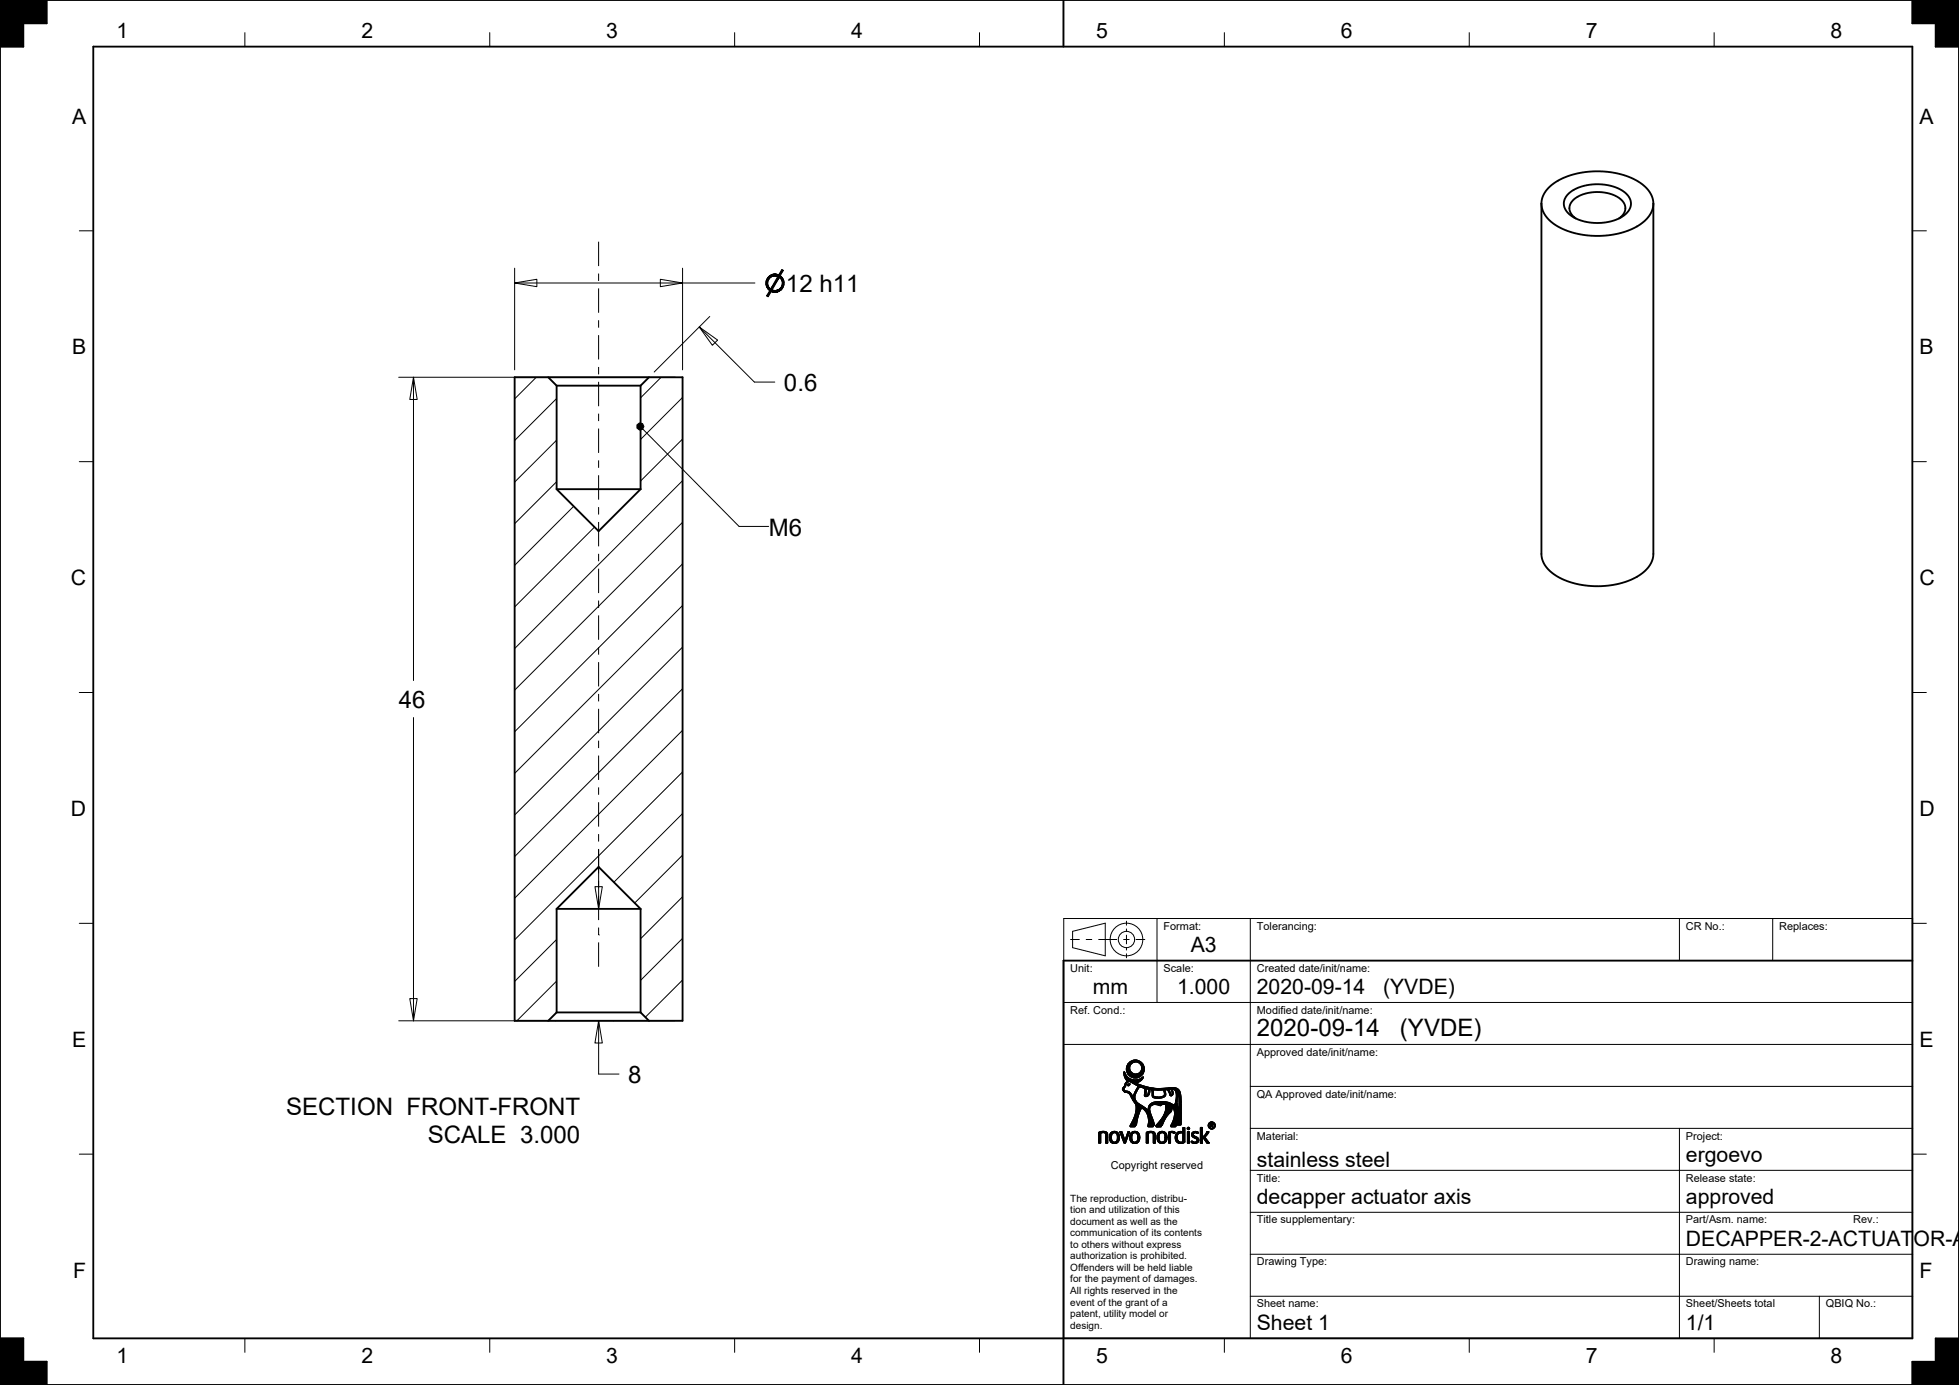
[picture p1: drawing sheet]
<svg xmlns="http://www.w3.org/2000/svg" width="420mm" height="297mm" viewBox="0 0 420 297" stroke-linecap="round" stroke-linejoin="round" font-family="sans-serif">
<g fill="#000">
<path d="M0 0h10v5h-5v5h-5zM410 0h10v10h-5v-5h-5zM136.6 91.1l.5-.4 .7 .1 .3 .7-.3 .6-.7 .1-.5-.4zM240.6 233.5l.4-.1-.1 .2-.2 .1zM241 229.8l.1 .1-.2 .2zM240.7 233.7l.2-.1 .2 .2-.1 .3zM240.9 230.1l.2-.2 .1 .2-.2 .5zM240.7 233.3l.6-.4-.3 .5-.4 .1zM241.2 232.5l.3-.2-.2 .6-.6 .4zM241.2 230.1l.6 .9 .4 .3-.8 .2-.4-.9zM241.6 231.8l.5 .1-.8 .3zM241.3 232.2l.7-.3-.8 .6z"/>
<path d="M241.8 232.5l.2-.1a.2 .2 0 0 1 .3 .1 .2 .2 0 0 1-.2 .3h-.3zM241.1 233.8l.2 .2a1.43 1.43 0 0 1 1.4 .9l-.2 .3a1.39 1.39 0 0 0-1.4-1l-.1-.1zM241.5 229.3l.7-.3 .1 .6-.7 .2zM241.6 228.7l.7-.2-.1 .5-.7 .3zM241.6 229.8l.7-.2 .2 .3-.8 .2zM241.8 228.2l1-.3-.5 .6-.7 .2zM241.7 230.1l.8-.2 .3 .2-1 .2zM241.4 231.5l.8-.2 1.1 .3h1.4a1.7 1.7 0 0 1-2.5 .3l-.6-.1zM242.7 234.9l.2 .2-.4 .1zM242.1 227.8l1.2-.1-1.5 .5zM242.8 227.4l.9-.1zM241.8 230.3l1-.2 .5 .2h1.7a1.93 1.93 0 0 1-3.2 0z"/>
<path d="M243.3 235.4a1.24 1.24 0 0 1 .1 1.2l-.5-.6zM243.4 234.1l.3-.1-.4 1.4-.4 .6-.4-.8 .4-.1zM243 232.3l.9-.1-.2 .1 .2 .1-.4 .3zM243.6 236.1l2.4 1.8-.6 .1-.6-.4-1.3 .7 .1-1-.2-.7zM243 240l1-.7-.3 1.8-1.4 .2zM242.1 227.8a1.93 1.93 0 0 1 2.6 0 1.93 1.93 0 0 1 .3 2.5h-1.3a1.3 1.3 0 0 0 1.1-1.5 1.3 1.3 0 0 0-1.5-1.1zM243.5 232.7l.4-.3 1.4 .5 2.1 .5-2 .1-1.4-.5zM243.8 233.3l.5-.2-.6 .9-.3 .1zM244 233l.4 .1-.6 .2zM243.5 238.3l1.3-.7-.8 1.7-1 .7zM243.9 231.5l1.2-.6-.4 .7zM245.7 234.4l-.1 .4-.2 .1z"/>
<path d="M245.7 233.8v.6l-.4 .4 .1-.5zM245.5 233.8l.2-.2-.3 .7zM245.4 233.5h.4l-.3 .3zM245.4 234.9h.4zM245.4 234.9h.9l-.7 .3zM245.4 233.5h.4zM245.4 238a1.06 1.06 0 0 1 1.1 .2l1 2.9-1.4 .2a3.6 3.6 0 0 0-.7-3.3zM246.2 233.7h.3l-.1 .9-.1 .3h-.5l.3-.4zM246.6 233.6h4zM246.3 237.1l.9-.2a1.03 1.03 0 0 0-.7 1.3l-.4-.2zM246.9 233.8l.5-.1-.4 .3zM247 234l.2-.2 .1 .8-.3 .3z"/>
<path d="M247.3 234.6v.3l-.3 .1zM247 235l.3-.1 .1 .2-.3 .1zM246.5 236.9l3.1-.2-.9 .4-.1-.1a2.87 2.87 0 0 0-2.3 .1zM247.1 235.2l.3-.1 .3 .1-.5 .1zM247.2 235.3h1.1zM246.5 236.9l.3-.3a5 5 0 0 1 4.4 .1zM248 233.7h1.1zM246.9 233.7h3.1h-.2a1.13 1.13 0 0 1-.5 1.7l-.9 .1-1.2-.2h1.3a.93 .93 0 0 0 1.2-.7l-.1-.3a.54 .54 0 0 0-.5-.6l-2.2 .1zM250 233.7l.6-.1zM250.3 233.7h.2l.1 .1-.2 .1zM246.2 233.6h4.6l-4.6 .1zM250.4 233.9l.2-.1 .1 .2-.1 .2z"/>
<path d="M250.7 234l.2 .2-.1 .4-.2-.4zM250.9 234.2l.1 .4-.2 .2zM249.7 238.6l1.5-.4-.2 .3a6.1 6.1 0 0 0-1.8 2.7l-1.3 .1 1-1.3zM251 234.6l.1 .1-.3 .1zM251 235h.2zM249.6 236.7h1.6l.3 .2-1.6 .1zM250.8 234.8l.7-.2-.1 .2-.5 .1zM249.9 238l1.5-.6-.2 .8-1.5 .4zM250.9 234.9l.5-.1zM245.8 233.5l3.9-.1a3.9 3.9 0 0 1 2.9 .2l.5 .7-.9 .2-.3-.7-.6-.2 .2 1h-.2l-.1-.6-.3-.4h-4.7zM249.9 237l1.9-.2 .7 .3-2.6 .2zM252 236.4l.4-.2 .1 .9-.7-.3z"/>
<path d="M252.4 235.6v.6l-.4 .2zM252.5 234.6l-.1 1-.3 .4 .1-1zM249.9 237.3l2.6-.2 .1 .5-1 .2-.2-.4-1.5 .6zM252.2 234.5l.9-.2 .1 1.9-.4 .5-.1-2-.2-.2-.3 .5zM251.6 237.8l1-.2 .1 .2-.9 .6zM251.8 238.4l1-.6 .5 1-.1 2.1-2.1 .4a4.9 4.9 0 0 0 .7-2.9zM253.2 236.2l.1 2.6-.5-1v-1.1zM236 243.1v2h-.4zM235.6 242.9h.8l-.4 .1-.4 2zM235.6 242.9h.9zM235.6 242.8l.2-.1a1.17 1.17 0 0 1 1.7 .4v1.9l-.4 .1v-1.7a.48 .48 0 0 0-.6-.5zM237.1 245.1l.4-.1z"/>
<path d="M237.9 243.5l.5-.2-.1 1-.4 .2zM237.9 244.5l.4-.2 .2 .4-.4 .1zM238 243.1l.5-.1-.1 .3-.5 .2zM238.1 244.8l.4-.1 .1 .1zM238.1 243l.5-.1-.6 .2zM238.1 244.9h.6zM238.1 242.9h.8zM238.2 242.9a1.1 1.1 0 0 1 1.3-.2 1.1 1.1 0 0 1 .5 1.2l-.4 .2a.85 .85 0 0 0-.7-1.2zM238.2 244.9h1.5l-1.3 .2zM238.4 245.1l1.2-.1-.7 .2zM239.6 244.1l.4-.2-.2 .9-.8 .1 .4-.2zM240.1 242.7h.4z"/>
<path d="M240.1 242.7h.4l.7 1.9 1-1.8-.9 2.3h-.3zM241.8 242.7h.4zM241.8 242.7h.4l-1 1.9zM242.2 243.5l.5-.2v1l-.4 .2zM242.3 244.5l.4-.2 .1 .4-.3 .1zM242.4 243.1l.5-.1-.2 .3-.5 .2zM242.5 244.8l.3-.1 .2 .1zM242.5 243l.5-.1-.6 .2zM242.5 244.9h.5zM242.5 242.9h.7zM242.6 242.9a1.14 1.14 0 0 1 1.3-.1zM242.6 244.9h1.4l-1.2 .2z"/>
<path d="M242.3 241.6l1.1-.1-.2 .1zM242.3 241.4l1.2-.1-.1 .2-1.1 .1zM242.3 241.3l1.4-.2-.2 .2-1.2 .1zM242.8 245.1l1.1-.1-.6 .2zM242.6 242.9l1.3-.1 .4 .5 .1 .8-.2 .6-.2 .2h-.7a1.23 1.23 0 0 0 .4-1.9zM246.2 243.1v2h-.4zM245.8 242.9h.8l-.4 .1-.4 2zM245.8 242.9h.9zM245.8 242.8l.3-.1a1.17 1.17 0 0 1 1.6 .4v1.9l-.4 .1v-1.7a.48 .48 0 0 0-.6-.5zM246.1 241.5l1.3-.2-.3 .3zM246.1 241.3l1.4-.2-.1 .2-1.3 .2zM247.3 245.1l.4-.1z"/>
<path d="M248.1 244.1l.4-.2v.4l-.4 .2zM248.1 243.5l.5-.2-.1 .6-.4 .2zM248.1 244.5l.4-.2 .2 .4-.4 .1zM248.2 243.1l.5-.1-.1 .3-.5 .2zM248.3 244.8l.4-.1 .1 .1zM248.3 243l.5-.1-.6 .2zM248 241.6h1zM248.3 244.9h.6zM248.3 242.9h.8zM248.4 242.9a1.1 1.1 0 0 1 1.3-.2 1.1 1.1 0 0 1 .5 1.2l-.4 .2-.1-.8-.3-.4zM247.8 241.5l1.3-.2-.1 .3h-1zM248.4 244.9h1.5a1.13 1.13 0 0 1-1.5 0z"/>
<path d="M247.9 241.3l1.3-.1-1.4 .3zM249.8 244.1l.4-.2-.2 .9-.8 .1 .4-.2zM251 243l-.1 2.1h-.3zM250.6 242.8l.7-.2a.38 .38 0 0 1 .4 0 .38 .38 0 0 1 .2 .4l-1.4-.1zM250.5 242.9l.7-.1-.2 .2-.5 2.1zM251 241.4l1.1-.1v.3h-.2h-.8zM251.1 241.3h1.2l-1.3 .1zM251.1 241.3l2.1-.4-.1 .4zM252 243.9l.4-.1v.4l-.4 .2zM252 243.5l.5-.2-.1 .5-.4 .1zM252 244.4l.4-.2 .2 .4-.4 .1zM252.2 243.1l.6-.1-.3 .3-.5 .2z"/>
<path d="M252.2 244.7l.4-.1 .3 .3-.5 .1zM252.3 243l.1-.1h.7l-.9 .2zM252.4 242.9h.7zM252.6 242.8l.5-.2 .5 .2zM252.7 245.2l1-.1zM252.4 245l1.6-.2-.3 .3-1 .1zM252.4 242.9l1.2-.1v.2zM253.6 241.8h.4v3l-.4-.1zM254.7 241.8h.2zM254.6 241.8h.3l.1 .3h-.4zM254.6 242.7h.4v2.4h-.4zM254.6 245.1h.4z"/>
<path d="M254.6 242.1h.4l-.2 .1zM255.4 244.7l.6 .2-.6 .1zM255.5 243.2l.4-.1-.1 .2-.3 .1zM255.5 243.4l.3-.1 .2 .3-.4 .1zM255.6 242.9h.7l-.8 .3zM255.4 245l1.4-.1-.6 .3zM255.6 242.9l.7-.3 .6 .2zM255.6 243.7a1.47 1.47 0 0 1 1.3 .4l.1 .5-.2 .3h-.5l.3-.3a.93 .93 0 0 0-.9-.8zM255.6 242.9l1.3-.1v.1l-.2 .2-.3-.2h-.8zM257.4 245.1h.4zM257.4 241.8h.4v3.3h-.4zM257.9 243.8l.6-.2-.2 .2 .9 1.2-.5 .1z"/>
<path d="M258.7 242.7h.5zM258.6 242.9l.6-.1-.2 .2a1.14 1.14 0 0 1-1 .7zM259 241.5l.2-.2v.6zM258.7 242.7h.5l-.6 .2zM258.7 245.1h.5zM259.2 240.9h.2l-.4 .6zM259.2 241.9h.3zM259.2 240.8l.5-.1-.5 .2zM259.5 240.9l.4 .1 .2 .2-.5-.1-.1 .7zM259.6 241.4l.4-.1-.1 .1 .3 .4zM259.4 242h.4zM259.6 241.1v.2h.4l-.4 .1v.4h-.1z"/>
<path d="M259.6 240.6h.3zM259.3 240.8a.76 .76 0 0 1 1 0l.3 .4-.1 .5-.4 .3h-.6h.3a.64 .64 0 0 0 .6-.7 .64 .64 0 0 0-.7-.6zM259.8 241.3l.3-.1-.1 .1zM259.6 242.1l.5-.1zM0 287h5v5h5v5h-10zM415 287h5v10h-10v-5h5z"/>
</g>
<g fill="none" stroke="#000" stroke-width=".21">
<path d="M0 0h10v5h-5v5h-5zM52.5 7v3M105 7v3M157.5 7v3M210 7v3M262.5 7v3M315 7v3M367.5 7v3M410 0h10v10h-5v-5h-5zM17 49.5h3M128.3 51.8v5.3M128.3 58.7v1.5"/>
<path d="M410 49.5h3M128.3 61.8v5.3M128.3 68.7v1.6M128.3 71.9v5.2M128.3 78.7v1.6M17 99h3M115 80.9l-4.7 4.6M119.3 85.5l-9 9M119.3 94.4l-9 9M128.3 81.9v5.2M128.3 88.7v1.6M128.3 91.9v5.2"/>
<path d="M128.3 98.7v1.6M136.6 91.1l.5-.4 .7 .1 .3 .7-.3 .6-.7 .1-.5-.4zM137.8 92l20.6 20.9h6.4M141.7 80.9l-4.4 4.4M146.3 85.2l-9 9M146.3 94.2l-9 9M410 99h3M119.3 103.3l-9 9M123 108.6l-12.7 12.6M127.5 113l-17.2 17.2M128.3 101.9v5.2M128.3 108.7v1.6"/>
<path d="M128.3 111.9v5.3M128.3 118.8v1.6M146.3 103.1l-36 36M146.3 112l-36 36M128.3 121.9v5.3M128.3 128.8v1.6M128.3 132v5.2M128.3 138.8v1.6M146.3 120.9l-36 36M146.3 129.8l-36 36M146.3 138.8l-36 36M17 148.5h3"/>
<path d="M128.3 142v5.2M128.3 148.8v1.6M128.3 152v5.2M128.3 158.8v1.6M146.3 147.7l-36 36M146.3 156.6l-36 36M410 148.5h3M128.3 162v5.2M128.3 168.8v1.6M128.3 172v5.3M128.3 178.9v1.6M146.3 165.5l-36 36"/>
<path d="M146.3 174.5l-14.7 14.7M17 198h3M128.3 182.1v5.2M128.3 188.9v1.6M128.3 192.1v5.2M128.3 198.9v1.6M146.3 183.4l-10.2 10.2M146.3 192.3l-9 9M228.1 197h182v90h-182zM230 199.7l7-1.7v7l-7-1.8zM241.5 197.5v1M241.5 199.1v.7"/>
<path d="M248.1 197v18M268.1 197v90M360.1 197v9M380.1 197v9M410 198h3M119.3 201.5l-9 9M119.3 210.4l-8.5 8.5M128.3 200.5h.1M128.3 202.1v5.2M146.3 201.2l-9 9M146.3 210.2l-7.9 7.9M228.1 215h182"/>
<path d="M228.1 206h182M229.5 201.5h2M232.8 201.5h1.3M235.5 201.5h4M240.8 201.5h1.4M241.5 200.5v2M241.5 203.1v.7M241.5 204.5v1M243.5 201.5h2M228.1 224h182M240.6 233.5l.4-.1-.1 .2-.2 .1zM240.7 233.7l.2-.1 .2 .2-.1 .3z"/>
<path d="M240.7 233.3l.6-.4-.3 .5-.4 .1zM240.9 230.1l.2-.2 .1 .2-.2 .5zM241 229.8h.1a2.47 2.47 0 0 0 4 1.1 2.22 2.22 0 0 1-1.4 1.4 12.4 12.4 0 0 0 7.9 .9 1.63 1.63 0 0 1 1.6 2v5.9l-1 .2-.2 .3h-.9l-.1-.1a4.1 4.1 0 0 0 .4-4.1l-.2 .8a9.4 9.4 0 0 0-2.1 3.1l-.2 .3h-1l-.1-.1a6.5 6.5 0 0 0 2.1-4.3l-.1-.3-.2-.1-.8 .3a1.45 1.45 0 0 0-2.3 .6l.1 .8 .9 2.7-.3 .4h-1.1a3.4 3.4 0 0 0-1.3-4 10.4 10.4 0 0 0-1.2 3.6l-.3 .4h-.9l-.1-.2a6 6 0 0 0 1.1-4.7l-1.2-2-.3-.3a1.16 1.16 0 0 1-1.3-.9l1-1.7a2.51 2.51 0 0 1-.6-2zM241 229.8l.1 .1-.2 .2zM241.1 233.8l.2 .2a1.43 1.43 0 0 1 1.4 .9l-.2 .3a1.39 1.39 0 0 0-1.4-1l-.1-.1zM241.2 232.5l.3-.2-.2 .6-.6 .4zM241.2 230.1l.6 .9 .4 .3-.8 .2-.4-.9zM241.3 232.2l.7-.3-.8 .6zM241.4 231.5l.8-.2 1.1 .3h1.4a1.7 1.7 0 0 1-2.5 .3l-.6-.1zM241.5 229.3l.7-.3 .1 .6-.7 .2zM241.6 228.7l.7-.2-.1 .5-.7 .3zM241.6 229.8l.7-.2 .2 .3-.8 .2z"/>
<path d="M241.6 231.8l.5 .1-.8 .3zM241.7 230.1l.8-.2 .3 .2-1 .2zM241.8 232.1l.2-.2 .4 .1 1.6 .9-1 2.1h-.2a1.53 1.53 0 0 0-1.5-1l-.4-.5zM241.8 232.5l.2-.1a.2 .2 0 0 1 .3 .1 .2 .2 0 0 1-.2 .3h-.3zM241.8 232.5l.3-.1a.26 .26 0 0 1 .1 .4 .26 .26 0 0 1-.4 0zM241.8 228.2l1-.3-.5 .6-.7 .2zM241.8 230.3l1-.2 .5 .2h1.7a1.93 1.93 0 0 1-3.2 0zM242.1 227.8a1.93 1.93 0 0 1 2.6 0 1.93 1.93 0 0 1 .3 2.5h-1.3a1.3 1.3 0 0 0 1.1-1.5 1.3 1.3 0 0 0-1.5-1.1zM242.1 227.8l1.2-.1-1.5 .5zM242.7 234.9l.2 .2-.4 .1zM242.8 227.4l.9-.1zM243 232.3l.9-.1-.2 .1 .2 .1-.4 .3z"/>
<path d="M243.3 235.4a1.24 1.24 0 0 1 .1 1.2l-.5-.6zM243.4 234.1l.3-.1-.4 1.4-.4 .6-.4-.8 .4-.1zM243.5 238.3l1.3-.7-.8 1.7-1 .7zM243.5 232.7l.4-.3 1.4 .5 2.1 .5-2 .1-1.4-.5zM243.6 236.1l2.4 1.8-.6 .1-.6-.4-1.3 .7 .1-1-.2-.7zM243.8 233.3l.5-.2-.6 .9-.3 .1zM243.9 231.5l1.2-.6-.4 .7zM244 233l.4 .1-.6 .2zM244.3 233.2l.3-.1a.83 .83 0 0 1 .8 .4 .83 .83 0 0 1 0 .9l-.1 .4a.47 .47 0 0 0 .5 .4 .47 .47 0 0 0 .5-.4l.2-.8a.26 .26 0 0 1 .2-.4 .26 .26 0 0 1 .3 .4v1.1a2.2 2.2 0 0 0 2.7 .1 1.35 1.35 0 0 0 .1-1.5 1.06 1.06 0 0 1 1 1.2 .48 .48 0 0 0 .7-.1 .48 .48 0 0 0 0-.6l-.2-.5a.4 .4 0 0 1 .5-.1 .4 .4 0 0 1 .3 .4 3.7 3.7 0 0 1-.4 2.9h-.1a5.4 5.4 0 0 0-5-.2l-.3 .5-.2 .8-1.4-1a1.92 1.92 0 0 1-.9-3.1zM245.4 234.9h.9l-.7 .3zM245.4 234.9h.4zM245.4 238a1.06 1.06 0 0 1 1.1 .2l1 2.9-1.4 .2a3.6 3.6 0 0 0-.7-3.3z"/>
<path d="M245.4 233.5l3-.1zM245.4 233.5h.4l-.3 .3zM245.4 233.5h.4zM245.4 233.4h3M245.5 233.8l.2-.2-.3 .7zM245.7 234.4l-.1 .4-.2 .1zM245.7 233.8v.6l-.4 .4 .1-.5zM245.8 233.5h.3a.95 .95 0 0 1-.4 1.4zM245.8 233.5l3.9-.1a3.9 3.9 0 0 1 2.9 .2l.5 .7-.9 .2-.3-.7-.6-.2 .2 1h-.2l-.1-.6-.3-.4h-4.7zM246.2 233.6h4.6l-4.6 .1zM246.2 233.7h.3l-.1 .9-.1 .3h-.5l.3-.4zM246.3 237.1l.9-.2a1.03 1.03 0 0 0-.7 1.3l-.4-.2z"/>
<path d="M246.5 236.9l.3-.3a5 5 0 0 1 4.4 .1zM246.5 236.9l3.1-.2-.9 .4-.1-.1a2.87 2.87 0 0 0-2.3 .1zM246.6 233.6h4zM246.9 233.7h3.1h-.2a1.13 1.13 0 0 1-.5 1.7l-.9 .1-1.2-.2h1.3a.93 .93 0 0 0 1.2-.7l-.1-.3a.54 .54 0 0 0-.5-.6l-2.2 .1zM246.9 233.8l.5-.1-.4 .3zM247 234l.2-.2 .1 .8-.3 .3zM247 235l.3-.1 .1 .2-.3 .1zM247.1 235.2l.3-.1 .3 .1-.5 .1zM247.2 235.3h1.1zM247.3 233.7h1.6a.76 .76 0 0 1 .7 .8 .76 .76 0 0 1-.8 .7l-.4 .1a.83 .83 0 0 1-1-.2 .83 .83 0 0 1-.1-.9zM247.3 234.6v.3l-.3 .1zM248 233.7h1.1z"/>
<path d="M249.6 236.7h1.6l.3 .2-1.6 .1zM249.7 238.6l1.5-.4-.2 .3a6.1 6.1 0 0 0-1.8 2.7l-1.3 .1 1-1.3zM249.9 237l1.9-.2 .7 .3-2.6 .2zM249.9 238l1.5-.6-.2 .8-1.5 .4zM249.9 237.3l2.6-.2 .1 .5-1 .2-.2-.4-1.5 .6zM250 233.7l.6-.1zM250.3 233.7h.2l.1 .1-.2 .1zM250.4 233.9l.2-.1 .1 .2-.1 .2zM250.6 233.6a.61 .61 0 0 1 .6 .4 .61 .61 0 0 1-.1 .7zM250.7 234l.2 .2-.1 .4-.2-.4zM250.8 234.8l.7-.2-.1 .2-.5 .1zM250.9 234.2l.1 .4-.2 .2z"/>
<path d="M250.9 234.9l.5-.1zM251 234.6l.1 .1-.3 .1zM251 235h.2zM251.6 237.8l1-.2 .1 .2-.9 .6zM251.8 238.4l1-.6 .5 1-.1 2.1-2.1 .4a4.9 4.9 0 0 0 .7-2.9zM252 236.4l.4-.2 .1 .9-.7-.3zM252.2 234.5l.9-.2 .1 1.9-.4 .5-.1-2-.2-.2-.3 .5zM252.4 235.6v.6l-.4 .2zM252.5 234.6l-.1 1-.3 .4 .1-1zM252.5 234.5l.2 .3 .1 .9v2.1h-.2a5.7 5.7 0 0 1-.1-3.1zM253.2 236.2l.1 2.6-.5-1v-1.1zM268.1 233h142"/>
<path d="M17 247.5h3M235.6 242.9h.8l-.4 .1-.4 2zM235.6 242.9h.9zM235.6 242.8l.2-.1a1.17 1.17 0 0 1 1.7 .4v1.9l-.4 .1v-1.7a.48 .48 0 0 0-.6-.5zM235.6 242.8a1.16 1.16 0 0 1 1.9 .5l-.1 1.8h-.3v-1.7a.59 .59 0 0 0-.4-.5 .59 .59 0 0 0-.7 .2v2h-.4zM236 243.1v2h-.4zM237.1 245.1l.4-.1zM237.9 243.5l.5-.2-.1 1-.4 .2zM237.9 244.5l.4-.2 .2 .4-.4 .1zM238 243.1l.5-.1-.1 .3-.5 .2zM238.1 244.8l.4-.1 .1 .1zM238.1 243l.5-.1-.6 .2z"/>
<path d="M238.1 244.9h.6zM238.1 242.9h.8zM238.2 242.9a1.15 1.15 0 0 1 1.4-.1 1.15 1.15 0 0 1 .4 1.5 1.1 1.1 0 0 1-1.4 .9 1.1 1.1 0 0 1-.7-1.5zM238.2 244.9h1.5l-1.3 .2zM238.2 242.9a1.1 1.1 0 0 1 1.3-.2 1.1 1.1 0 0 1 .5 1.2l-.4 .2a.85 .85 0 0 0-.7-1.2zM238.4 245.1l1.2-.1-.7 .2zM238.5 243a.7 .7 0 0 1 .9 .1 .7 .7 0 0 1 .2 .8 .69 .69 0 0 1-.2 .9 .69 .69 0 0 1-.9-.1l-.2-.9zM239.6 244.1l.4-.2-.2 .9-.8 .1 .4-.2zM240.1 242.7h.4zM240.1 242.7h.4l.7 1.9 1-1.8-.9 2.3h-.3zM240.1 242.7h.4l.7 1.9 .6-1.9h.4l-.9 2.4h-.3zM241.8 242.7h.4l-1 1.9z"/>
<path d="M241.8 242.7h.4zM242.2 243.5l.5-.2v1l-.4 .2zM242.3 241.4l1.2-.1-.1 .2-1.1 .1zM242.3 241.6l1.1-.1-.2 .1zM242.3 244.5l.4-.2 .1 .4-.3 .1zM242.3 241.3l1.4-.2-.2 .2-1.2 .1zM242.4 243.1l.5-.1-.2 .3-.5 .2zM242.5 244.8l.3-.1 .2 .1zM242.5 243l.5-.1-.6 .2zM242.5 244.9h.5zM242.5 242.9h.7zM242.5 242.9a1.15 1.15 0 0 1 1.5-.1 1.15 1.15 0 0 1 .3 1.5 1.1 1.1 0 0 1-1.3 .9 1.1 1.1 0 0 1-.8-1.5z"/>
<path d="M242.6 244.9h1.4l-1.2 .2zM242.6 242.9a1.14 1.14 0 0 1 1.3-.1zM242.6 242.9l1.3-.1 .4 .5 .1 .8-.2 .6-.2 .2h-.7a1.23 1.23 0 0 0 .4-1.9zM242.8 245.1l1.1-.1-.6 .2zM242.9 243a.7 .7 0 0 1 .9 .1 .7 .7 0 0 1 .1 .8 .69 .69 0 0 1-.2 .9 .69 .69 0 0 1-.9-.1l-.1-.9zM243 240l1-.7-.3 1.8-1.4 .2zM245.8 242.9h.8l-.4 .1-.4 2zM245.8 242.9h.9zM245.8 242.8l.3-.1a1.17 1.17 0 0 1 1.6 .4v1.9l-.4 .1v-1.7a.48 .48 0 0 0-.6-.5zM245.8 242.8a1.16 1.16 0 0 1 1.9 .5l-.1 1.8h-.3v-1.7a.59 .59 0 0 0-.4-.5 .59 .59 0 0 0-.7 .2v2h-.4zM246.1 241.5l1.3-.2-.3 .3zM246.1 241.3l1.4-.2-.1 .2-1.3 .2z"/>
<path d="M246.2 243.1v2h-.4zM247.3 245.1l.4-.1zM247.8 241.5l1.3-.2-.1 .3h-1zM247.9 241.3l1.3-.1-1.4 .3zM248 241.6h1zM248.1 244.1l.4-.2v.4l-.4 .2zM248.1 243.5l.5-.2-.1 .6-.4 .2zM248.1 244.5l.4-.2 .2 .4-.4 .1zM248.2 243.1l.5-.1-.1 .3-.5 .2zM248.3 244.8l.4-.1 .1 .1zM248.3 243l.5-.1-.6 .2zM248.3 244.9h.6z"/>
<path d="M248.3 242.9h.8zM248.4 242.9a1.15 1.15 0 0 1 1.4-.1 1.15 1.15 0 0 1 .4 1.5 1.1 1.1 0 0 1-1.4 .9 1.1 1.1 0 0 1-.7-1.5zM248.4 244.9h1.5a1.13 1.13 0 0 1-1.5 0zM248.4 242.9a1.1 1.1 0 0 1 1.3-.2 1.1 1.1 0 0 1 .5 1.2l-.4 .2-.1-.8-.3-.4zM248.7 243a.7 .7 0 0 1 .9 .1 .7 .7 0 0 1 .2 .8 .69 .69 0 0 1-.2 .9 .69 .69 0 0 1-.9-.1l-.2-.9zM249.8 244.1l.4-.2-.2 .9-.8 .1 .4-.2zM250.5 242.9l.7-.1-.2 .2-.5 2.1zM250.6 242.8l.7-.2a.38 .38 0 0 1 .4 0 .38 .38 0 0 1 .2 .4l-1.4-.1zM250.6 242.8a.82 .82 0 0 1 1.3 .2l-.2 .1a.5 .5 0 0 0-.7 0v2h-.4zM251 243l-.1 2.1h-.3zM251 241.4l1.1-.1v.3h-.2h-.8zM251.1 241.3l2.1-.4-.1 .4z"/>
<path d="M251.1 241.3h1.2l-1.3 .1zM252 243.9l.4-.1v.4l-.4 .2zM252 243.5l.5-.2-.1 .5-.4 .1zM252 244.4l.4-.2 .2 .4-.4 .1zM252.2 244.7l.4-.1 .3 .3-.5 .1zM252.2 243.1l.6-.1-.3 .3-.5 .2zM252.3 243l.1-.1h.7l-.9 .2zM252.4 242.9l.6-.3 .6 .2v-1h.4v3a1.24 1.24 0 0 1-1.8 .1 1.24 1.24 0 0 1 0-1.8zM252.4 245l1.6-.2-.3 .3-1 .1zM252.4 242.9l1.2-.1v.2zM252.4 242.9h.7zM252.6 242.8l.5-.2 .5 .2z"/>
<path d="M252.7 243.1l.4-.2 .5 .2v1.6a.79 .79 0 0 1-1 0 .79 .79 0 0 1-.2-.9zM252.7 245.2l1-.1zM253.6 241.8h.4v3l-.4-.1zM254.6 242.1h.4l-.2 .1zM254.6 245.1h.4zM254.6 242.7h.4l-.1 2.4h-.3zM254.6 242.7h.4v2.4h-.4zM254.6 241.8h.3l.1 .3h-.4zM254.7 241.8h.2zM255.4 244.7l.6 .2-.6 .1zM255.4 245l1.4-.1-.6 .3zM255.5 243.4l.3-.1 .2 .3-.4 .1z"/>
<path d="M255.5 243.2l.4-.1-.1 .2-.3 .1zM255.6 243.7a1.47 1.47 0 0 1 1.3 .4l.1 .5-.2 .3h-.5l.3-.3a.93 .93 0 0 0-.9-.8zM255.6 242.9h.7l-.8 .3zM255.6 242.9l.7-.3 .6 .2zM255.6 242.9l1.3-.1v.1l-.2 .2-.3-.2h-.8zM255.7 242.8a.69 .69 0 0 1 .6-.2 .69 .69 0 0 1 .6 .4l-.1 .1a.45 .45 0 0 0-.7-.2 .45 .45 0 0 0-.1 .6 1.09 1.09 0 0 1 1 1.1 .89 .89 0 0 1-.7 .6 .89 .89 0 0 1-.9-.4l.1-.1a.56 .56 0 0 0 .7 .3 .56 .56 0 0 0 .4-.7 1.26 1.26 0 0 1-1.1-1zM257.4 241.8h.4l-.1 3.3h-.3zM257.4 241.8h.4v3.3h-.4zM257.4 245.1h.4zM257.9 243.8l.6-.2-.2 .2 .9 1.2-.5 .1zM258.6 242.9l.6-.1-.2 .2a1.14 1.14 0 0 1-1 .7zM258.7 245.1h.5z"/>
<path d="M258.7 242.7h.5l-.6 .2zM258.7 242.7h.5zM258.7 242.7h.5l-.9 1.1 .9 1.3h-.5l-.9-1.3 .6-.5zM259 241.5l.2-.2v.6zM259.2 240.9h.2l-.4 .6zM259.2 240.8l.5-.1-.5 .2zM259.2 241.9h.3zM259.3 240.8a.76 .76 0 0 1 1 0l.3 .4-.1 .5-.4 .3h-.6h.3a.64 .64 0 0 0 .6-.7 .64 .64 0 0 0-.7-.6zM259.4 242h.4zM259.5 240.9l.4 .1 .2 .2-.5-.1-.1 .7zM259.5 240.9h.2a.24 .24 0 0 1 .4 .2 .24 .24 0 0 1-.2 .3l.3 .4-.5-.4-.1 .4h-.1zM259.6 242.1l.5-.1z"/>
<path d="M259.6 240.6h.3zM259.6 241.1v.2h.4l-.4 .1v.4h-.1zM259.6 241.4l.4-.1-.1 .1 .3 .4zM259.6 241.1h.3v.2h-.3zM259.8 241.3l.3-.1-.1 .1zM268.1 260h142M268.1 251h142M268.1 242h142M360.1 242v45M410 247.5h3M268.1 278h142M268.1 269h142"/>
<path d="M390.1 278v9M0 287h5v5h5v5h-10zM52.5 287v3M105 287v3M157.5 287v3M210 287v3M262.5 287v3M315 287v3M367.5 287v3M415 287h5v10h-10v-5h5z"/>
<circle cx="241.5" cy="201.5" r="3.5"/>
<circle cx="241.5" cy="201.5" r="1.75"/>
<circle cx="243.4" cy="229.3" r="1.93"/>
<circle cx="243.5" cy="229" r="1.3"/>
<circle cx="254.8" cy="242" r=".26"/>
<circle cx="259.8" cy="241.3" r=".64"/>
<circle cx="259.8" cy="241.3" r=".77"/>
</g>
<g fill="none" stroke="#000" stroke-width=".4">
<path d="M10 0v5h-5v5h-5M20 10h390v277h-390zM228 0v10M410 0v5h5v5h5M330.5 43.7v75.1a6.2 6.2 0 0 0 4 5.2 18.6 18.6 0 0 0 17.2-.8 5.5 5.5 0 0 0 2.8-4.4v-75.1M330.5 43.7a5.9 5.9 0 0 1 3.5-4.9 18.5 18.5 0 0 1 17.7 .4 5.6 5.6 0 0 1 2.8 4.5M330.5 43.7a6.2 6.2 0 0 0 4 5.1 18.6 18.6 0 0 0 17.2-.7 5.5 5.5 0 0 0 2.8-4.4M336.2 41.6a10.6 10.6 0 0 1 11.4-.9 3.1 3.1 0 0 1 1.7 4.3 8 8 0 0 1-7.1 2.8 7.6 7.6 0 0 1-6.6-2.8 2.67 2.67 0 0 1 .6-3.4zM347.1 46.8l.2-.1a2.47 2.47 0 0 0 1.2-2.3 2.47 2.47 0 0 0-1.6-2.1 8.9 8.9 0 0 0-9.6 .6 2.46 2.46 0 0 0 .5 3.9M110.3 80.9h36v138h-36zM117.5 80.9l1.8 1.8M119.3 82.7v22.2"/>
<path d="M119.3 82.7h18M137.3 82.7v22.2M139.1 80.9l-1.8 1.8M119.3 104.9l9 9 9-9M119.3 104.9h18M119.3 194.9h18M119.3 194.9l9-9 9 9M119.3 194.9v22.2M137.3 194.9v22.2M119.3 217.1h18M119.3 217.1l-1.8 1.8M137.3 217.1l1.8 1.8"/>
<path d="M410 206h-182v91M0 287h5v5h5v5M420 287h-5v5h-5v5h10v-297h-420v297h420"/>
</g>
<!-- layer: 50_DIMENSIONS_ALL -->
<g fill="none" stroke="#000" stroke-width=".21">
<path d="M110.3 57.5v21.8M141.6 59.9l4.7 .8-4.7 .8zM146.3 57.5v21.8M164.4 60l.5-.2-.1 .1zM164.4 60l.4-.1-.1 .2zM164.4 60l.3 .1-.4 .1zM164.5 59.7l.5-.1-.1 .2zM164.5 59.7l.4 .1-.5 .2zM164.6 59.5l.8-.1zM164.6 59.5h.6l-.2 .1zM164.6 59.5l.4 .1-.5 .1zM164.8 59.3l.9-.1z"/>
<path d="M164.8 59.3l1.1-.1zM164.8 59.3l.2-.1h.9zM164.8 59.3h.8zM164.8 59.3l.6 .1-.8 .1zM165 59.2l.2-.2 2.1 .1zM165 59.2l2.3-.1zM165 59.1h2.3M165.2 59l1.8-.1zM165.2 59l1.8-.1 .3 .2zM165.2 59h2.1M165.4 58.9h1.4zM165.4 58.9h1.6z"/>
<path d="M165.7 58.8h.9zM165.7 58.8h.7zM165.7 58.8l1.1 .1zM165.9 58.8h.5zM165.9 59.2l1.4-.1zM166.1 59.2l1.2-.1zM166.3 59.2l1-.1zM166.5 59.2l.8-.1zM166.6 59.2l.7-.1zM166.8 59.3l.5-.2 .2 .2zM166.8 59.3h.7l-.4 .2zM166.8 59.3l.3 .2-1.9 2.5z"/>
<path d="M167 58.9l.9-.9-.6 1.1zM167.1 59.5h.5l-.4 .1zM167.1 59.5l.4-.2 .1 .2zM167.1 59.5l-1.6 2.7-.3-.2zM167.2 59.6l.4-.1 .2 .1zM167.2 59.6h.6l-.4 .1zM167.4 59.7l.4-.1 .1 .2zM167.4 59.7l.5 .1-.4 .1zM167.5 59.9l.4-.1-.4 .2zM167.6 57.8l.3 .2-.9 .9zM110.3 60.7l4.8-.8v1.6zM110.3 60.7h51.5"/>
<path d="M149.9 70.1l3.9 2.8-1.1 1.1zM149.9 70.1l11.8 11.8h4.4M152.2 67.9l-11.9 11.9M164.2 60.5l.4-.2v.2zM164.2 60.5h.4l-.4 .2zM164.2 60.7l.4-.2v.2zM164.2 61l.4-.3v.2zM164.2 60.7h.4l-.4 .3zM164.2 61l.4-.1v.2zM164.2 61l.4 .1-.3 .1zM164.3 60.2l.4-.1-.1 .2zM164.3 60.2l.3 .1-.4 .2z"/>
<path d="M164.3 61.2l.3-.1 .1 .2zM164.3 61.2l.4 .1-.4 .1zM164.3 61.4l.4-.1 .1 .1zM164.3 61.4h.5l-.4 .2zM164.4 63.4l.9-.9-.6 1.2zM164.4 61.6l.4-.2v.2zM164.4 61.6h.4l.2 .1zM164.4 61.6l.6 .1-.4 .1zM164.6 61.8l.4-.1 .1 .2zM164.6 61.8l.5 .1-.4 .1zM164.7 62l.4-.1 .1 .1zM164.7 62h.5l-.4 .2z"/>
<path d="M164.8 62.2l.4-.2 .3 .2zM164.8 62.2h.7l-.5 .1zM165 62.3h1.4zM165 62.3h1.1zM165 62.3h1zM165 62.3h.8zM165 62.3l.7-.1zM165 62.3l2.1 .1zM165 62.3l2.1 .1-1.8 .1zM165 62.3l.3 .2-.9 .9zM165 62.3h2.1M165 62.4h2.1"/>
<path d="M165.3 62.5l1.8-.1zM165.3 62.5h1.6zM165.5 62.6l1.4-.1zM165.5 62.6h1.2zM165.7 62.6h1zM165.9 62.7l.8-.1zM166.1 62.7l.6-.1zM166.4 62.3h.9zM166.4 62.3h.9l-.2 .1zM166.6 62.2l.9-.1zM166.6 62.2l.9-.1-.2 .2zM166.8 62.2l.7-.1z"/>
<path d="M166.9 62.1l.8-.2zM166.9 62.1l.8-.2-.2 .2zM167.1 62l.1-.2 .5 .1zM167.2 61.8l.2-.1h.4zM167.2 61.8l.6-.1-.1 .2zM167.4 61.7l.5-.2-.1 .2zM167.5 61.5h.4l-.5 .2zM167.5 60l.4-.2 .1 .2zM167.5 60h.5l-.4 .2zM167.6 61.3l.4-.1-.1 .3zM167.6 61.3l.3 .2h-.4zM167.6 60.2l.4-.2 .1 .3z"/>
<path d="M167.6 60.2l.5 .1h-.4zM167.7 61.1l.4-.1-.1 .2zM167.7 61.1l.3 .1-.4 .1zM167.7 60.3h.4v.2zM167.7 60.3l.4 .2-.4 .1zM167.7 60.6l.4-.1-.4 .2zM167.7 60.7l.4-.2v.2zM167.7 60.7h.4l-.4 .2zM167.7 60.9l.4-.2v.3zM167.7 60.9l.4 .1-.4 .1zM85.5 80.9h59.2M88.6 80.9l.8 4.8h-1.5z"/>
<path d="M88.6 80.9v65M88.6 153.9v65M127.5 190.1h1.6l-.8 4.8zM128.3 182.2v12.7M85.5 218.9h59.2M87.9 214.1h1.5l-.8 4.8zM128.3 218.9l.8 4.8h-1.6zM128.3 218.9v11.4h4.4"/>
</g>
<g fill="#000">
<path d="M164.4 60l.4-.1-.1 .2zM164.5 59.7l.5-.1-.1 .2zM164.6 59.5h.6l-.2 .1zM164.8 59.3h.8zM164.4 60l.5-.2-.1 .1zM164.5 59.7l.4 .1-.5 .2zM164.6 59.5l.4 .1-.5 .1zM164.6 59.5l.8-.1zM164.8 59.3l.6 .1-.8 .1zM165.4 58.9h1.6zM165.7 58.8l1.1 .1zM164.8 59.3l.9-.1z"/>
<path d="M165.9 58.8h.5zM164.8 59.3l1.1-.1zM164.8 59.3l.2-.1h.9zM165.9 59.2l1.4-.1zM166.1 59.2l1.2-.1zM165.7 58.8h.9zM165.7 58.8h.7zM166.3 59.2l1-.1zM166.5 59.2l.8-.1zM165.4 58.9h1.4zM166.6 59.2l.7-.1zM166.8 59.3l.5-.2 .2 .2z"/>
<path d="M166.8 59.3h.7l-.4 .2zM165.2 59l1.8-.1zM167 58.9l.9-.9-.6 1.1zM166.8 59.3l.3 .2-1.9 2.5zM167.1 59.5h.5l-.4 .1zM167.2 59.6l.4-.1 .2 .1zM167.4 59.7l.4-.1 .1 .2zM167.1 59.5l.4-.2 .1 .2zM167.2 59.6h.6l-.4 .1zM167.4 59.7l.5 .1-.4 .1zM167.6 57.8l.3 .2-.9 .9zM164.2 60.5l.4-.2v.2z"/>
<path d="M164.2 60.7l.4-.2v.2zM164.2 61l.4-.1v.2zM164.3 60.2l.4-.1-.1 .2zM164.3 61.2l.3-.1 .1 .2zM164.3 61.4l.4-.1 .1 .1zM164.4 63.4l.9-.9-.6 1.2zM164.4 61.6h.4l.2 .1zM164.6 61.8l.4-.1 .1 .2zM164.2 61l.4-.3v.2zM164.2 60.7h.4l-.4 .3zM164.2 60.5h.4l-.4 .2zM164.3 60.2l.3 .1-.4 .2z"/>
<path d="M164.2 61l.4 .1-.3 .1zM164.4 60l.3 .1-.4 .1zM164.3 61.2l.4 .1-.4 .1zM164.4 61.6l.4-.2v.2zM164.3 61.4h.5l-.4 .2zM164.7 62h.5l-.4 .2zM164.4 61.6l.6 .1-.4 .1zM164.7 62l.4-.1 .1 .1zM164.6 61.8l.5 .1-.4 .1zM167.1 59.5l-1.6 2.7-.3-.2zM165.3 62.5l1.8-.1zM165 62.3l.3 .2-.9 .9z"/>
<path d="M164.8 62.2l.4-.2 .3 .2zM165 62.3l.7-.1zM164.8 62.2h.7l-.5 .1zM165.5 62.6l1.4-.1zM165 62.3h.8zM165 62.3h1zM165.7 62.6h1zM165 62.3h1.1zM165 62.3h1.4zM165.9 62.7l.8-.1zM166.1 62.7l.6-.1zM166.4 62.3h.9l-.2 .1z"/>
<path d="M166.6 62.2l.9-.1zM166.6 62.2l.9-.1-.2 .2zM165.5 62.6h1.2zM165.3 62.5h1.6zM166.9 62.1l.8-.2zM166.9 62.1l.8-.2-.2 .2zM167.2 61.8l.6-.1-.1 .2zM166.4 62.3h.9zM167.5 61.5h.4l-.5 .2zM167.4 61.7l.5-.2-.1 .2zM167.5 59.9l.4-.1-.4 .2zM167.5 60l.4-.2 .1 .2z"/>
<path d="M166.8 62.2l.7-.1zM167.6 61.3l.4-.1-.1 .3zM167.6 60.2l.4-.2 .1 .3zM167.7 61.1l.4-.1-.1 .2zM167.7 60.3h.4v.2zM167.1 62l.1-.2 .5 .1zM167.7 60.6l.4-.1-.4 .2zM167.7 60.7l.4-.2v.2zM167.7 60.9l.4-.2v.3zM167.2 61.8l.2-.1h.4zM167.6 61.3l.3 .2h-.4zM167.5 60h.5l-.4 .2z"/>
<path d="M167.7 61.1l.3 .1-.4 .1zM167.6 60.2l.5 .1h-.4zM167.7 60.3l.4 .2-.4 .1zM167.7 60.7h.4l-.4 .2zM167.7 60.9l.4 .1-.4 .1z"/>
</g>
<g font-size="5.2">
<text x="168.5" y="62.7">12 h11</text>
<text x="168.1" y="83.9">0.6</text>
<text x="164.8" y="114.9">M6</text>
<text x="85.5" y="151.9">46</text>
<text x="269.5" y="222.2">2020-09-14</text>
<text x="300.1" y="222.2">(YVDE)</text>
<text x="134.7" y="232.3">8</text>
<text x="61.3" y="239.2">SECTION FRONT-FRONT</text>
<text x="91.7" y="245.2">SCALE 3.000</text>
</g>
<g font-size="4.6">
<text x="25" y="8.3">1</text>
<text x="77.5" y="8.3">2</text>
<text x="130" y="8.3">3</text>
<text x="182.5" y="8.3">4</text>
<text x="235" y="8.3">5</text>
<text x="287.5" y="8.3">6</text>
<text x="340" y="8.3">7</text>
<text x="392.5" y="8.3">8</text>
<text x="15.5" y="26.5">A</text>
<text x="411.5" y="26.5">A</text>
<text x="15.5" y="76">B</text>
<text x="411.5" y="76">B</text>
<text x="15.2" y="125.5">C</text>
<text x="411.5" y="125.5">C</text>
<text x="15.2" y="175">D</text>
<text x="411.5" y="175">D</text>
<text x="255.3" y="204.2">A3</text>
<text x="234.3" y="213.2">mm</text>
<text x="252.4" y="213.2">1.000</text>
<text x="269.5" y="213.2">2020-09-14</text>
<text x="296.5" y="213.2">(YVDE)</text>
<text x="15.5" y="224.5">E</text>
<text x="411.5" y="224.5">E</text>
<text x="269.5" y="250.2">stainless steel</text>
<text x="361.5" y="249.2">ergoevo</text>
<text x="269.5" y="258.2">decapper actuator axis</text>
<text x="361.5" y="258.2">approved</text>
<text x="361.5" y="267.2">DECAPPER-2-ACTUATOR-A</text>
<text x="15.7" y="274">F</text>
<text x="411.5" y="274">F</text>
<text x="269.5" y="285.2">Sheet 1</text>
<text x="361.5" y="285.2">1/1</text>
<text x="25" y="292.3">1</text>
<text x="77.5" y="292.3">2</text>
<text x="130" y="292.3">3</text>
<text x="182.5" y="292.3">4</text>
<text x="235" y="292.3">5</text>
<text x="287.5" y="292.3">6</text>
<text x="340" y="292.3">7</text>
<text x="392.5" y="292.3">8</text>
</g>
<g font-size="2.3">
<text x="249.5" y="199.4">Format:</text>
<text x="269.5" y="199.4">Tolerancing:</text>
<text x="361.5" y="199.4">CR No.:</text>
<text x="381.5" y="199.4">Replaces:</text>
<text x="229.5" y="208.4">Unit:</text>
<text x="249.5" y="208.4">Scale:</text>
<text x="269.5" y="208.4">Created date/init/name:</text>
<text x="229.5" y="217.4">Ref. Cond.:</text>
<text x="269.5" y="217.4">Modified date/init/name:</text>
<text x="269.5" y="226.4">Approved date/init/name:</text>
<text x="269.5" y="235.4">QA Approved date/init/name:</text>
<text x="269.5" y="244.4">Material:</text>
<text x="361.5" y="244.4">Project:</text>
<text x="238.2" y="250.6">Copyright reserved</text>
<text x="269.5" y="253.4">Title:</text>
<text x="361.5" y="253.4">Release state:</text>
<text x="269.5" y="262.4">Title supplementary:</text>
<text x="361.5" y="262.4">Part/Asm. name:</text>
<text x="397.3" y="262.4">Rev.:</text>
<text x="269.5" y="271.4">Drawing Type:</text>
<text x="361.5" y="271.4">Drawing name:</text>
<text x="269.5" y="280.4">Sheet name:</text>
<text x="361.5" y="280.4">Sheet/Sheets total</text>
<text x="391.5" y="280.4">QBIQ No.:</text>
</g>
<g font-size="2.1">
<text x="229.5" y="257.7">The reproduction, distribu-</text>
<text x="229.5" y="260.2">tion and utilization of this</text>
<text x="229.5" y="262.6">document as well as the</text>
<text x="229.5" y="265.1">communication of its contents</text>
<text x="229.5" y="267.6">to others without express</text>
<text x="229.5" y="270.1">authorization is prohibited.</text>
<text x="229.5" y="272.5">Offenders will be held liable</text>
<text x="229.5" y="275">for the payment of damages.</text>
<text x="229.5" y="277.5">All rights reserved in the</text>
<text x="229.5" y="280">event of the grant of a</text>
<text x="229.5" y="282.4">patent, utility model or</text>
<text x="229.5" y="284.9">design.</text>
</g>
</svg>
